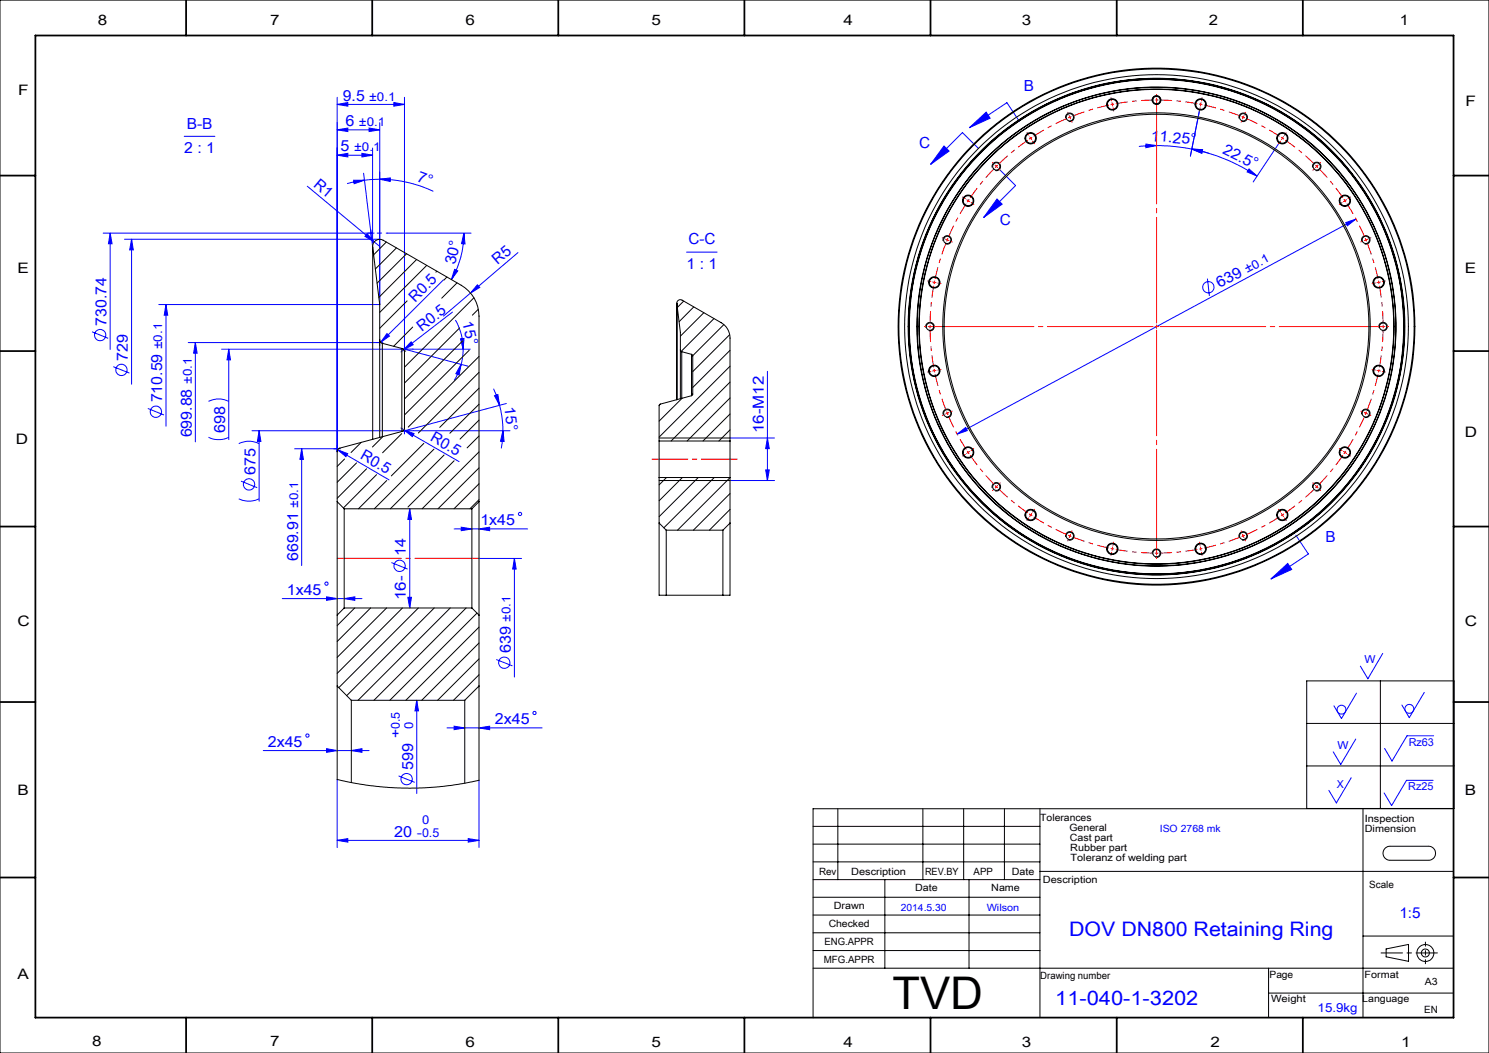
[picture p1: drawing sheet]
<svg xmlns="http://www.w3.org/2000/svg" width="420mm" height="297mm" viewBox="0 0 420 297" stroke-linecap="round" stroke-linejoin="round" font-family="sans-serif">
<g fill="none" stroke="#00f" stroke-width=".28">
<path d="M52 38.4h8.6M95.1 29.5l3-.6v1zM95.1 36.6l3-.5v1zM95.1 27.4v100.2M95.1 29.5h19M95.1 36.6h12M104.1 36.1l3 .5-3 .5zM107.1 34.6v51.3h-62.3M111.1 28.9l3 .6-3 .4zM114.1 27.4v72.1M273.4 36l4.8-4.4 1.1 1.7zM287.5 34.3l-3.5-5.3-10.6 7"/>
<path d="M338.3 31.3l-2.5 12.7M86.7 52.5l18.9 15.7M95.1 43.8l3-.6v1.1zM95.1 43.8h10M99.8 50.8h3l-2.9 1zM102.1 43.2l3 .6-3 .5zM102.6 48.9l2.5 20.8M102.8 50.8l-4.9 1M105.1 41.8v27.7M107.1 50.5l3-.3v1zM107.1 50.5l-4.3 .3M107.1 50.5a35.8 35.8 0 0 1 15.1 3.5"/>
<path d="M266.3 41.2l1.4 1.4-5.2 3.8zM276 41.9l-4.5-4.5-9 9M281.2 56.1l1.5 1.5-5.2 3.7zM282 47.9l4.5 4.4-9 9M323.2 40.6l3 .5-3 .6zM326.2 41.1l5.6 .3 4.4 .6M326.2 41.1l-5 .2M336.2 42l3 .2-.2 1zM336.2 42a51.5 51.5 0 0 1 18.4 7.7M336.2 42l4.8 1.2M352.3 47.7l2.3 2-2.8-1.2zM360.6 40.6l-7.1 10.7"/>
<path d="M29.1 65.8h76.5M31.1 65.8l.5 3h-1zM31.1 65.8v32.8M35.1 67.5h72M37.1 67.5l.5 3h-1zM37.1 67.5v40.9M103.6 65.9l2 2.3-2.7-1.5zM104.6 64.8v1.9M105.6 68.2l1.5 1.3M109.4 65.8h23.5M125.1 78.9l-17.7 17.7M128.2 76l.9 .4-1.8 2.5z"/>
<path d="M130.8 65.8l.4 3-1-.1zM130.8 65.8a25.7 25.7 0 0 1-3.5 13.1M146.1 71.3l-21 17.8M193.6 71.1h8.7M340.6 78.6l.5 4.9M379.6 62.8l2.8-1-2.4 1.9zM382.4 61.8l-112.4 60.6M26 93.6l4.5 1.8M46.8 85.9l.5 3h-1zM46.8 85.9v34.3M55.1 96.6l.5 3h-1zM55.1 96.6v28"/>
<path d="M64.5 98.5l.5 3h-1zM64.5 98.5v25.5M107.1 95.6v2M108.1 96.6h-55M109.1 94.1l.8 .7-2.5 1.8zM113.3 98.3l18.7 5M113.9 98.6l-.8 .7M115.1 98.5h-52.6M116 96.4l.6 .8-2.7 1.4zM116.4 98.5h16.2M127.6 88l-13.7 10.6M128.4 90.3l.9 1.6 .8 2.4 .5 4.2"/>
<path d="M129.9 95.6l1-.1-.3 3zM130.6 98.5v1.6l-.5 2.7M134.7 80.3l.6 .8-2.6 1.6zM32 103.4l4.5 1.8M41.7 115.2l4.5 1.8M58.8 113.2a6.4 6.4 0 0 1 5.7 0M130.1 102.8l-.6 3-.9-.4zM130.1 102.8l-.6 1.8-1.4 2.7M139.2 109.6l1.7 4.7M139.5 111.6l.9-.3 .5 3zM140.9 114.3l.7 3.2 .3 4M142.8 113.8l-29.5 7.9"/>
<path d="M216.5 104.7v30.8M58.8 123.3a6.4 6.4 0 0 0 5.7 0M67.3 125.1a6.5 6.5 0 0 1 5.8 0M68 135.7l4.5 1.8M73.1 121.5l.5 3h-1zM73.1 121.5v19.9M83.1 126.6h13M85.1 126.6l.5 3h-1zM85.1 126.6v32.9M95.2 126.9l2.9 1-.5 .9zM95.2 126.9l14.5 8.5M113.1 120.7l.8 .5"/>
<path d="M113.9 121.2l2.9 1.1-.5 .9zM113.9 121.2l15.6 9M114.1 120.5v2M115.1 121.5h-44M116.7 121.5h27.2M141.9 121.5l.3 3h-1zM141.9 121.5l-.5 5M205.9 123.5h12.6M205.9 135.5h12.6M216 132.5h1l-.5 3zM216.5 123.5l.5 3h-1zM270 122.4l2.4-1.8 .4 .9z"/>
<path d="M67.3 140.7a6.5 6.5 0 0 0 5.8 0M110.4 158.7l4.6 1.8M115.6 143.5l.5 3h-1.1zM115.6 143.5v28M128.1 149.2h20.7M130.1 148.7l3 .5-3 .5zM135.1 149.2l3-.5v1zM135.1 157.5h12M145.1 157.5l.5 3h-1zM145.1 157.5v33.5M365.5 151l3.5 5.2-10.5 7.1M79.6 168.8h22.5"/>
<path d="M92.1 168.3l3 .5-3 .5zM97.1 168.8l3-.5v1zM115 168.5h1.1l-.5 3zM358.5 163.3l4.7-4.4 1.1 1.7zM117.5 197.5l.5 3h-.9zM117.5 197.5v26.3M140 186l4.5 1.8M382.6 195.5l-4.2 7.2-2.1-3.6M390 184.3l-4.2 7.1-2.1-3.5M401.7 195.3l-4.2 7.1-2.1-3.5M74.3 211.7h29.8M92.1 211.2l3 .5-3 .5z"/>
<path d="M95.1 219.8v19.2M99.1 211.7l3-.5v1zM112.4 218.9l4.6 1.8M126.1 205.3h26.8M128.1 204.8l3 .5-3 .5zM135.1 205.3l3-.5v1zM381.1 219.4l-4.2 7.1-2.1-3.6M382.4 208.5l-4.2 7.1-2.1-3.5M404.4 207.5h-7.5l-4.3 7.2-2-3.6M95.1 237l3-.5v1zM95.1 237h40M132.1 236.5l3 .5-3 .5z"/>
<path d="M135.1 220.1v18.9M404.2 220.1h-7.5l-4.2 7.1-2.1-3.5"/>
<circle cx="28.2" cy="94.5" r="1.59"/>
<circle cx="340.9" cy="81" r="1.61"/>
<circle cx="34.2" cy="104.3" r="1.59"/>
<circle cx="44" cy="116.1" r="1.59"/>
<circle cx="70.3" cy="136.6" r="1.59"/>
<circle cx="112.7" cy="159.6" r="1.59"/>
<circle cx="146.7" cy="145" r=".46"/>
<circle cx="92.1" cy="164.6" r=".46"/>
<circle cx="142.3" cy="186.9" r="1.6"/>
<circle cx="397.5" cy="199.9" r="1.26"/>
<circle cx="86.7" cy="207.5" r=".46"/>
<circle cx="114.7" cy="219.7" r="1.59"/>
<circle cx="150.8" cy="201.1" r=".46"/>
<circle cx="378.4" cy="200.2" r="1.25"/>
</g>
<g fill="none" stroke="#000" stroke-width=".28">
<path d="M0 0h420v297h-420zM300.6 33.4a1.2 1.2 0 0 1 1.1-1.5 1.2 1.2 0 0 1 1.3 1.3 1.2 1.2 0 0 1-1.6 1.1M325 28.5a1.2 1.2 0 0 1 1.1-1.5 1.2 1.2 0 0 1 1.3 1.3 1.2 1.2 0 0 1-1.5 1.1M349.5 33.4a1.2 1.2 0 0 1 1.1-1.5 1.2 1.2 0 0 1 1.3 1.3 1.2 1.2 0 0 1-1.6 1.1M279.9 47.2a1.2 1.2 0 0 1 1.1-1.4 1.2 1.2 0 0 1 1.2 1.3 1.2 1.2 0 0 1-1.5 1M370.2 47.2a1.2 1.2 0 0 1 1.1-1.4 1.2 1.2 0 0 1 1.3 1.3 1.2 1.2 0 0 1-1.5 1M266 68a1.2 1.2 0 0 1 1.1-1.5 1.2 1.2 0 0 1 1.3 1.3 1.2 1.2 0 0 1-1.5 1M384.1 68a1.2 1.2 0 0 1 1.1-1.5 1.2 1.2 0 0 1 1.3 1.3 1.2 1.2 0 0 1-1.5 1M261.2 92.4a1.2 1.2 0 0 1 1-1.5 1.2 1.2 0 0 1 1.3 1.3 1.2 1.2 0 0 1-1.5 1.1M388.9 92.4a1.2 1.2 0 0 1 1.1-1.5 1.2 1.2 0 0 1 1.3 1.3 1.2 1.2 0 0 1-1.5 1.1M266 116.9a1.19 1.19 0 0 1 1.1-1.5 1.19 1.19 0 0 1 1.3 1.3 1.19 1.19 0 0 1-1.5 1M384.1 116.9a1.19 1.19 0 0 1 1.1-1.5 1.19 1.19 0 0 1 1.2 1.3 1.19 1.19 0 0 1-1.4 1"/>
<path d="M185.9 135.5h20M185.9 123.5h20M279.9 137.6a1.2 1.2 0 0 1 1-1.5 1.2 1.2 0 0 1 1.3 1.3 1.2 1.2 0 0 1-1.5 1.1M370.2 137.6a1.2 1.2 0 0 1 1.1-1.5 1.2 1.2 0 0 1 1.3 1.3 1.2 1.2 0 0 1-1.5 1.1M300.6 151.5a1.2 1.2 0 0 1 1.1-1.5 1.2 1.2 0 0 1 1.3 1.3 1.2 1.2 0 0 1-1.6 1M325 156.3a1.2 1.2 0 0 1 1.1-1.5 1.2 1.2 0 0 1 1.3 1.3 1.2 1.2 0 0 1-1.5 1.1M349.5 151.5a1.2 1.2 0 0 1 1.1-1.5 1.2 1.2 0 0 1 1.3 1.3 1.2 1.2 0 0 1-1.6 1M368.6 192h41.5v36h-41.5zM389.4 192v36M368.6 204h41.5M368.6 216h41.5M229.3 233.1h64"/>
<path d="M229.3 238.1h64M236.3 228.1v20M260.3 228.1v20M271.8 228.1v20M283.3 228.1v20M293.3 228.1v58.9M384.5 228.1v58.9M390.8 239.1l1.1-.4h11a1.98 1.98 0 0 1 2 2 1.98 1.98 0 0 1-2 1.9h-10.8a1.98 1.98 0 0 1-1.9-1.3 1.98 1.98 0 0 1 .6-2.2zM410 228.1h-180.7v59M229.3 243.1h64M229.3 248.1h64M229.3 253.1h64"/>
<path d="M229.3 258.1h64M249.6 248.1v25M273.3 248.1v25M293.3 245.8h116.7M229.3 263.1h64M229.3 268.1h64M229.3 273.1h180.7M357.8 273.1v13.9M384.5 264h25.5M391 267.6l6.3-1.2v4.7l-6.3-1.2zM357.8 280.1h52.2"/>
<circle cx="402" cy="268.8" r="1.12"/>
<circle cx="402.1" cy="268.8" r="2.4"/>
</g>
<g fill="none" stroke="#f00" stroke-width=".28" stroke-dasharray="30.5 1.3 1.3 1.3" stroke-linecap="butt">
<path d="M301.8 33.1l-.5 .2M301.8 33.1l.4-.2M313.8 29.4l-.5 .1M313.8 29.4l.5-.1M326.2 28.2h-.5M326.2 28.2h.5M338.7 29.4l-.5-.1M338.7 29.4l.5 .1M350.7 33.1l-.5-.2M350.7 33.1l.4 .2M361.7 39l-.4-.3M361.7 39l.4 .3"/>
<path d="M273.1 56.6l-.3 .4M273.1 56.6l.3-.4M281 46.9l-.3 .4M281 46.9l.4-.3M371.4 46.9l-.3-.3M371.4 46.9l.4 .4M379.4 56.6l-.3-.4M379.4 56.6l.2 .4M263.6 79.6l-.1 .5M263.6 79.6l.1-.5M267.2 67.7l-.2 .4M267.2 67.7l.2-.5"/>
<path d="M385.3 67.7l-.2-.5M385.3 67.7l.2 .4M388.9 79.6l-.1-.5M388.9 79.6l.1 .5M262.3 92.1v.5M262.3 92.1v-.5M390.1 92.1v-.5M390.1 92.1v.5M263.6 104.6l.1 .5M263.6 104.6l-.1-.5M267.2 116.6l.2 .4M267.2 116.6l-.2-.5"/>
<path d="M385.3 116.6l.2-.5M385.3 116.6l-.2 .4M388.9 104.6l.1-.5M388.9 104.6l-.1 .5M273.1 127.6l.3 .4M273.1 127.6l-.3-.4M281 137.3l.4 .3M281 137.3l-.3-.4M371.4 137.3l.4-.4M371.4 137.3l-.3 .3M379.4 127.6l.2-.4M379.4 127.6l-.3 .4"/>
<path d="M290.7 145.2l.4 .3M290.7 145.2l-.4-.2M301.8 151.1l.4 .2M301.8 151.1l-.5-.2M313.8 154.8l.5 .1M313.8 154.8l-.5-.1M326.2 156h.5M326.2 156h-.5M338.7 154.8l.5-.1M338.7 154.8l-.5 .1M350.7 151.1l.4-.2M350.7 151.1l-.5 .2"/>
<path d="M361.7 145.2l.4-.2M361.7 145.2l-.4 .3"/>
</g>
<g fill="none" stroke="#f00" stroke-width=".28" stroke-dasharray="30.5 1.3 1.3 1.3" stroke-dashoffset="27.1" stroke-linecap="butt">
<path d="M289.9 39.5l-4.7 3.6-3.4 3.1M300.9 33.5l-5.3 2.5-4 2.4M312.8 29.6l-5.7 1.5-4.4 1.6M325.2 28.2l-5.8 .4-4.7 .6M337.7 29.2l-4.6-.6-5.9-.4M349.8 32.7l-4.5-1.6-5.6-1.5M360.9 38.4l-4-2.4-5.3-2.5M272.6 57.4l-2.4 4.1-2.6 5.2M280.3 47.6l-3.8 4.4-2.8 3.8M370.7 46.2l-3.5-3.1-4.6-3.6M378.8 55.8l-3.5-4.7-3.2-3.5M266.8 68.6l-1.5 4.4-1.5 5.7"/>
<path d="M384.9 66.7l-2.6-5.2-2.4-4.1M388.7 78.7l-1.5-5.7-1.6-4.4M262.3 93.1l.4 5.9 .7 4.6M263.4 80.6l-.7 4.7-.4 5.8M390.1 91.1l-.3-5.8-.7-4.7M263.8 105.6l1.1 4.5 1.9 5.5M267.6 117.5l2.6 5.2 2.4 4.1M385.6 115.6l1.6-4.4 1.5-5.6M389.1 103.6l.7-4.6 .3-5.9M273.7 128.4l3.5 4.7 3.1 3.5M281.8 138l4.3 3.9 3.8 2.8M372.1 136.6l3.2-3.5 3.5-4.7"/>
<path d="M379.9 126.8l2.4-4.1 2.6-5.2M291.6 145.8l4 2.4 5.3 2.6M302.7 151.5l4.4 1.6 5.7 1.5M314.7 155l4.7 .6 5.8 .4M327.2 156l5.9-.4 4.6-.6M339.7 154.6l5.6-1.5 4.5-1.6M351.6 150.8l5.3-2.6 4-2.4M362.6 144.7l4.6-3.6 3.5-3.1"/>
</g>
<path d="M290.4 38.6l.3 .4M290.7 39l-.4 .3M290.7 39l.3 .4M291.1 38.7l-.4 .3" fill="none" stroke="#f00" stroke-width=".28"/>
<path d="M95.1 157.5h40" fill="none" stroke="#f00" stroke-width=".28" stroke-dasharray="30.5 1.3 1.3 1.3" stroke-dashoffset="12.4"/>
<path d="M183.9 129.5h24" fill="none" stroke="#f00" stroke-width=".28" stroke-dasharray="30.5 1.3 1.3 1.3" stroke-dashoffset="20.4"/>
<path d="M389.6 268.8h15.9" fill="none" stroke="#000" stroke-width=".28" stroke-dasharray="30.5 1.3 1.3 1.3" stroke-dashoffset="24.4"/>
<path d="M402.1 265.7v6.1" fill="none" stroke="#000" stroke-width=".28" stroke-dasharray="30.5 1.3 1.3 1.3" stroke-dashoffset="29.3"/>
<g fill="none" stroke="#000" stroke-width=".5">
<path d="M10 10h400v277h-400zM52.5 0v10M105 0v10M157.5 0v10M210 0v10M262.5 0v10M315 0v10M367.5 0v10M0 49.5h10M410 49.5h10M0 99h10M410 99h10"/>
<path d="M0 148.5h10M410 148.5h10M0 198h10M410 198h10M0 247.5h10M410 247.5h10M52.5 287v10M105 287v10M157.5 287v10M210 287v10M262.5 287v10M315 287v10"/>
<path d="M367.5 287v10"/>
</g>
<path d="M114.1 98.5h2.3M114.1 121.5h2.6" fill="none" stroke="#00f" stroke-width=".28" stroke-dasharray="30.5 1.3 1.3 1.3"/>
<path d="M104.6 65.7h4.8" fill="none" stroke="#00f" stroke-width=".28" stroke-dasharray="30.5 1.3 1.3 1.3" stroke-dashoffset="30"/>
<g fill="none" stroke="#f00" stroke-width=".28" stroke-dasharray="30.5 1.3 1.3 1.3">
<path d="M290.2 38.1l-.5-.7M291.3 39.8l.5 .8M301.4 32.1l-.2-.4M301.8 33.1l-.2-.5M301.8 33.1l.2 .4M302.2 34l.2 .5M313.6 28.5l-.2-.9M313.8 29.4l-.1-.5M313.8 29.4l.1 .5M314 30.4l.1 .9M326.2 28.2v-.5M326.2 28.2v.5"/>
<path d="M326.2 27.2v-.5M326.2 29.2v.5M338.5 30.4l-.2 .9M338.7 29.4l.1-.5M338.7 29.4l-.1 .5M338.9 28.5l.2-.9M350.3 34l-.2 .5M350.7 33.1l.2-.5M350.7 33.1l-.2 .4M351.1 32.1l.2-.4M361.2 39.8l-.5 .8M361.7 39l.3-.4"/>
<path d="M361.7 39l-.2 .4M362.3 38.1l.5-.7M272.3 56l-.8-.5M273.1 56.6l-.4-.3M273.1 56.6l.4 .3M273.9 57.2l.8 .5M280.3 46.2l-.3-.4M281 46.9l-.3-.3M281 46.9l.4 .4M281.8 47.6l.3 .4M370.7 47.6l-.4 .4M371.4 46.9l.4-.3"/>
<path d="M371.4 46.9l-.3 .4M372.1 46.2l.4-.4M378.5 57.2l-.7 .5M379.4 56.6l.4-.3M379.4 56.6l-.5 .3M380.2 56l.7-.5M262.6 79.4l-.9-.1M263.6 79.6l-.5-.1M263.6 79.6l.4 .1M264.5 79.8l.9 .2M266.3 67.3l-.5-.2M267.2 67.7l-.5-.2"/>
<path d="M267.2 67.7l.5 .1M268.1 68l.5 .2M384.3 68l-.4 .2M385.3 67.7l.4-.2M385.3 67.7l-.5 .1M386.2 67.3l.5-.2M387.9 79.8l-.9 .2M388.9 79.6l.5-.1M388.9 79.6l-.5 .1M389.9 79.4l.9-.1M261.3 92.1h-.5M262.3 92.1h-.5"/>
<path d="M262.3 92.1h.5M263.3 92.1h.6M326.2 92.1v-.5M326.2 92.1h-.5M326.2 92.1v.5M326.2 92.1h.5M389.1 92.1h-.5M390.1 92.1h.5M390.1 92.1h-.5M391.1 92.1h.6M262.6 104.8l-.9 .1M263.6 104.6l-.5 .1"/>
<path d="M263.6 104.6l.4-.1M264.5 104.4l.9-.2M266.3 116.9l-.5 .2M267.2 116.6l-.5 .2M267.2 116.6l.5-.2M268.1 116.2l.5-.2M384.3 116.2l-.4-.2M385.3 116.6l.4 .2M385.3 116.6l-.5-.2M386.2 116.9l.5 .2M387.9 104.4l-.9-.2M388.9 104.6l.5 .1"/>
<path d="M388.9 104.6l-.5-.1M389.9 104.8l.9 .1M272.3 128.2l-.8 .5M273.1 127.6l-.4 .3M273.1 127.6l.4-.3M273.9 127.1l.8-.5M280.3 138l-.3 .4M281 137.3l-.3 .3M281 137.3l.4-.4M281.8 136.6l.3-.4M370.7 136.6l-.4-.4M371.4 137.3l.4 .3"/>
<path d="M371.4 137.3l-.3-.4M372.1 138l.4 .4M378.5 127.1l-.7-.5M379.4 127.6l.4 .3M379.4 127.6l-.5-.3M380.2 128.2l.7 .5M290.2 146.1l-.5 .7M290.7 145.2l-.2 .5M290.7 145.2l.3-.4M291.3 144.4l.5-.7M301.4 152.1l-.2 .5M301.8 151.1l-.2 .5"/>
<path d="M301.8 151.1l.2-.4M302.2 150.2l.2-.5M313.6 155.8l-.2 .8M313.8 154.8l-.1 .5M313.8 154.8l.1-.5M314 153.8l.1-.9M326.2 156v.5M326.2 156v-.5M326.2 157v.5M326.2 155v-.5M338.5 153.8l-.2-.9M338.7 154.8l.1 .5"/>
<path d="M338.7 154.8l-.1-.5M338.9 155.8l.2 .8M350.3 150.2l-.2-.5M350.7 151.1l.2 .5M350.7 151.1l-.2-.4M351.1 152.1l.2 .5M361.2 144.4l-.5-.7M361.7 145.2l.3 .5M361.7 145.2l-.2-.4M362.3 146.1l.5 .7"/>
</g>
<path d="M325.2 92.1h-63.4M326.2 91.1v-63.4M326.2 93.1v63.4M327.2 92.1h63.4" fill="none" stroke="#f00" stroke-width=".28" stroke-dasharray="30.5 1.3 1.3 1.3" stroke-dashoffset=".7"/>
<g fill="#00f">
<path d="M31.1 65.8l.5 3h-1z"/>
<path d="M103.6 65.9l2 2.3-2.7-1.5z"/>
<path d="M116 96.4l.6 .8-2.7 1.4z"/>
<path d="M134.7 80.3l.6 .8-2.6 1.6z"/>
<path d="M109.1 94.1l.8 .7-2.5 1.8z"/>
<path d="M145.1 157.5l.5 3h-1z"/>
<path d="M95.2 126.9l2.9 1-.5 .9z"/>
<path d="M113.9 121.2l2.9 1.1-.5 .9z"/>
<path d="M266.3 41.2l1.4 1.4-5.2 3.8zM281.2 56.1l1.5 1.5-5.2 3.7z"/>
<path d="M273.4 36l4.8-4.4 1.1 1.7zM358.5 163.3l4.7-4.4 1.1 1.7z"/>
<path d="M141.9 121.5l.3 3h-1zM139.5 111.6l.9-.3 .5 3z"/>
<path d="M130.1 102.8l-.6 3-.9-.4zM129.9 95.6l1-.1-.3 3z"/>
<path d="M128.2 76l.9 .4-1.8 2.5zM130.8 65.8l.4 3-1-.1z"/>
<path d="M55.1 96.6l.5 3h-1zM64.5 98.5l.5 3h-1zM73.1 121.5l.5 3h-1zM85.1 126.6l.5 3h-1z"/>
<path d="M352.3 47.7l2.3 2-2.8-1.2zM336.2 42l3 .2-.2 1z"/>
<path d="M107.1 50.5l3-.3v1zM99.8 50.8h3l-2.9 1z"/>
<path d="M336.2 42l3 .2-.2 1zM323.2 40.6l3 .5-3 .6z"/>
<path d="M95.1 237l3-.5v1zM132.1 236.5l3 .5-3 .5z"/>
<path d="M95.1 29.5l3-.6v1zM111.1 28.9l3 .6-3 .4z"/>
<path d="M95.1 36.6l3-.5v1zM104.1 36.1l3 .5-3 .5zM95.1 43.8l3-.6v1.1zM102.1 43.2l3 .6-3 .5z"/>
<path d="M135.1 205.3l3-.5v1zM128.1 204.8l3 .5-3 .5zM99.1 211.7l3-.5v1zM92.1 211.2l3 .5-3 .5z"/>
<path d="M130.1 148.7l3 .5-3 .5zM135.1 149.2l3-.5v1z"/>
<path d="M97.1 168.8l3-.5v1zM92.1 168.3l3 .5-3 .5z"/>
<path d="M270 122.4l2.8-.9-.4-.9zM379.6 62.8l.4 .9 2.4-1.9z"/>
<path d="M216.5 123.5l.5 3h-1zM216 132.5h1l-.5 3z"/>
<path d="M115.6 143.5l.5 3h-1.1zM115 168.5h1.1l-.5 3z"/>
<path d="M46.8 85.9l.5 3h-1zM37.1 67.5l.5 3h-1zM117.5 197.5l.5 3h-.9z"/>
</g>
<g fill="none" stroke="#000" stroke-width=".28">
<path d="M105.1 69.7a1.99 1.99 0 0 1 .9-1.9 1.99 1.99 0 0 1 2.1 0l22 12.7a10 10 0 0 1 5 8.6v52.4M105.1 69.7v54.2M105.1 69.7l2 16.2v9.9M109 68.3l-3.6 3.6M111.8 69.9l-5.9 6M114.7 71.6l-8.3 8.3M117.5 73.2l-10.6 10.7M120.4 74.9l-13.3 13.2M123.2 76.5l-.3 .3M126 78.1l-.8 .9M128.9 79.8l-4.3 4.3M107.1 95.8l.1 .5 .6 .5"/>
<path d="M107.1 95.8v27.6M107.8 96.8v26.4M107.8 96.8l5.5 1.5M113.3 98.3l.5 .2 .3 .6v21.6a1.01 1.01 0 0 1-.8 1M113.3 98.3v23.4M114.2 99h.1M114.8 84.9l-7.7 7.7M116.4 92.2l-5.4 5.5M129.6 92.5l-15.5 15.6M130.6 96.1l-16.5 16.4M132.4 98.8l-18.3 18.2M133.7 84l-19.6 19.6"/>
<path d="M134.9 87.2l-1.7 1.7M190.9 85.5v27.2v-27M190.9 85.7a.99 .99 0 0 1 .5-1 .99 .99 0 0 1 1 0l11 6.3a5 5 0 0 1 2.5 4.4v29M190.9 85.7l1 8v5M191.9 98.7l.4 .5M191.9 98.7v13.8M192.3 99.2v13.2M192.3 99.2l2.8 .7M192.9 84.9l-1.8 1.8M195.1 99.9l.3 .4v10.9l-.3 .4M195.1 99.9v11.7M195.7 86.6l-4.1 4.1"/>
<path d="M198.5 88.2l-6.6 6.6M201.4 89.8l-9.3 9.3M204.2 91.5l-8.8 8.8M205.8 94.4l-10.4 10.4M205.9 98.8l-10.5 10.5M135.1 100.5l-20 20M135.1 105l-17.1 17.1M135.1 109.5l-11.1 11M135.1 118.5l-5.3 5.4M135.1 114l-8.2 8.2M186.2 114l-.3 .3M186.3 114l-.4 .4v10"/>
<path d="M192.4 112.4l-6.5 6.4M195.1 111.6l-8.8 2.4M205.9 116.8l-7.6 7.6M205.9 103.3l-20 20M205.9 107.8l-16.6 16.6M205.9 112.3l-12.1 12.1M97.2 129.5l-2.1 2M100.6 130.6l-5.5 5.4M101.9 124.8l-2.9 2.8M103.4 132.2l-8.3 8.3M106.2 133.9l-9.3 9.4M108 123.1l-2.9 3"/>
<path d="M109.1 135.5l-8 8M113.3 122.3l-5.4 5.4M113.3 121.7l-17.6 4.7-.4 .3-.2 .5v14.3M119.6 125.1l-9.2 9.1M122.4 126.7l-16.8 16.8M125.3 128.3l-15.2 15.2M128.1 130l-13 13M135.1 123l-3.3 3.3M135.1 127.5l-16 16M135.1 132l-11.6 11.5M135.1 136.5l-7 7M185.9 124.4v10.3"/>
<path d="M185.9 124.4h20M185.9 134.7v12.8M185.9 134.7h20M188 134.7l-2.1 2.1M192.5 134.7l-6.6 6.5M197 134.7l-11.1 11M201.5 134.7l-14.2 14.2M205.9 121.2l-3.1 3.2M205.9 134.7l-14.8 14.8M205.9 139.2l-10.3 10.3M205.9 124.4v10.3M205.9 134.7v12.8"/>
<path d="M95.1 141.5v32M95.1 141.5l2 2M97.1 143.5v28M97.1 143.5h36M133.1 143.5v28M135.1 141.5v32M135.1 141.5l-2 2M135.1 140.9l-2.6 2.6M185.9 147.5v20.4h20v-20.4M185.9 147.5l2 2M187.9 149.5v18.4M187.9 149.5h16"/>
<path d="M203.9 149.5v18.4M205.9 143.7l-5.8 5.8M205.9 147.5l-2 2M95.1 173.5v20M97.1 171.5l-2 2M97.1 171.5h36M100 171.5l-4.9 5M104.5 171.5l-9.4 9.4M109 171.5l-13.9 13.9M113.5 171.5l-18.4 18.4M118 171.5l-22.4 22.5M122.5 171.5l-24.7 24.7"/>
<path d="M127 171.5l-26 26M131.5 171.5l-26 26M133.1 171.5l2 2M134.5 172.9l-24.5 24.6M135.1 173.5v20M135.1 176.9l-20.6 20.6M95.1 193.5v26.3l4.5 1 5.2 .8 5.3 .5 5.2 .2 9.5-.5 4.7-.6 5.6-1.1v-26.6M95.1 193.5l4 4M99.1 197.5v23.2M99.1 197.5h32M131.1 197.5v23.4M135.1 193.5l-4 4"/>
<path d="M135.1 181.4l-16.1 16.1M135.1 185.8l-11.7 11.7M135.1 190.3l-7.2 7.2"/>
<circle cx="290.7" cy="39" r="1.6"/>
<circle cx="290.7" cy="39" r="1.4"/>
<circle cx="301.8" cy="33.1" r="1.03"/>
<circle cx="313.7" cy="29.5" r="1.59"/>
<circle cx="313.7" cy="29.5" r="1.4"/>
<circle cx="326.2" cy="28.2" r="1.23"/>
<circle cx="326.2" cy="28.2" r="1.03"/>
<circle cx="338.7" cy="29.5" r="1.59"/>
<circle cx="338.7" cy="29.5" r="1.4"/>
<circle cx="350.7" cy="33.1" r="1.03"/>
<circle cx="361.7" cy="39" r="1.6"/>
<circle cx="361.7" cy="39" r="1.4"/>
<circle cx="273.1" cy="56.6" r="1.41"/>
<circle cx="273.1" cy="56.6" r="1.6"/>
<circle cx="281" cy="46.9" r="1.02"/>
<circle cx="371.4" cy="46.9" r="1.03"/>
<circle cx="379.3" cy="56.6" r="1.41"/>
<circle cx="379.4" cy="56.6" r="1.6"/>
<circle cx="263.5" cy="79.7" r="1.6"/>
<circle cx="263.5" cy="79.7" r="1.4"/>
<circle cx="267.2" cy="67.7" r="1.04"/>
<circle cx="385.2" cy="67.6" r="1.02"/>
<circle cx="388.9" cy="79.7" r="1.6"/>
<circle cx="388.9" cy="79.7" r="1.4"/>
<circle cx="262.3" cy="92.1" r="1.04"/>
<circle cx="326.2" cy="92.1" r="67.6"/>
<circle cx="326.2" cy="92.1" r="72.9"/>
<circle cx="326.2" cy="92.1" r="67.5"/>
<circle cx="326.2" cy="92.1" r="69.8"/>
<circle cx="326.2" cy="92.1" r="66.9"/>
<circle cx="326.2" cy="92.1" r="71.1"/>
<circle cx="326.2" cy="92.1" r="59.9"/>
<circle cx="326.2" cy="92.1" r="72.7"/>
<circle cx="326.2" cy="92.1" r="70.1"/>
<circle cx="326.2" cy="92.1" r="60.3"/>
<circle cx="326.2" cy="92.1" r="69.7"/>
<circle cx="326.2" cy="92.1" r="70"/>
<circle cx="326.2" cy="92.1" r="67"/>
<circle cx="390.1" cy="92.1" r="1.04"/>
<circle cx="263.5" cy="104.6" r="1.59"/>
<circle cx="263.5" cy="104.6" r="1.4"/>
<circle cx="267.2" cy="116.6" r="1.03"/>
<circle cx="385.3" cy="116.6" r="1.02"/>
<circle cx="388.9" cy="104.6" r="1.59"/>
<circle cx="388.9" cy="104.6" r="1.4"/>
<circle cx="273.1" cy="127.6" r="1.41"/>
<circle cx="273.1" cy="127.6" r="1.59"/>
<circle cx="281" cy="137.3" r="1.03"/>
<circle cx="371.4" cy="137.3" r="1.01"/>
<circle cx="379.3" cy="127.6" r="1.41"/>
<circle cx="379.3" cy="127.6" r="1.59"/>
<circle cx="290.7" cy="145.3" r="1.39"/>
<circle cx="290.7" cy="145.2" r="1.6"/>
<circle cx="301.8" cy="151.2" r="1.03"/>
<circle cx="313.7" cy="154.8" r="1.6"/>
<circle cx="313.7" cy="154.8" r="1.4"/>
<circle cx="326.2" cy="156" r="1.03"/>
<circle cx="338.7" cy="154.8" r="1.6"/>
<circle cx="338.7" cy="154.8" r="1.4"/>
<circle cx="350.7" cy="151.2" r="1.03"/>
<circle cx="361.7" cy="145.3" r="1.39"/>
<circle cx="361.7" cy="145.2" r="1.6"/>
</g>
<text font-size="12.7" x="251.7" y="284.5">TVD</text>
<g font-size="5.6" fill="#00f">
<text x="301.6" y="263.9">DOV DN800 Retaining Ring</text>
<text x="297.7" y="283.5">11-040-1-3202</text>
</g>
<g font-size="4.3" fill="#00f">
<text x="96.7" y="28.4">9.5</text>
<text x="288.8" y="25.6">B</text>
<text x="97.5" y="35.6">6</text>
<text x="52.7" y="36.3">B-B</text>
<text x="259.2" y="41.8">C</text>
<text x="324.5" y="39.6" transform="rotate(5 324.5 39.6)">11.25°</text>
<text x="52" y="43.2">2 : 1</text>
<text x="96.1" y="42.7">5</text>
<text x="344.6" y="43.1" transform="rotate(26 344.6 43.1)">22.5°</text>
<text x="88.2" y="52.5" transform="rotate(40 88.2 52.5)">R1</text>
<text x="117.4" y="51" transform="rotate(20 117.4 51)">7°</text>
<text x="282.1" y="63.3">C</text>
<text x="194.2" y="68.9">C-C</text>
<text x="128.4" y="74.8" transform="rotate(-77 128.4 74.8)">30°</text>
<text x="140.4" y="74.8" transform="rotate(-40 140.4 74.8)">R5</text>
<text x="193.7" y="75.8">1 : 1</text>
<text x="344" y="81.3" transform="rotate(-28 344 81.3)">639</text>
<text x="117.1" y="85.4" transform="rotate(-45 117.1 85.4)">R0.5</text>
<text x="30.1" y="91.9" transform="rotate(-90 30.1 91.9)">730.74</text>
<text x="119" y="93.5" transform="rotate(-38 119 93.5)">R0.5</text>
<text x="130.3" y="90.9" transform="rotate(76 130.3 90.9)">15°</text>
<text x="36.1" y="101.7" transform="rotate(-90 36.1 101.7)">729</text>
<text x="45.8" y="113.5" transform="rotate(-90 45.8 113.5)">710.59</text>
<text x="142.3" y="114.7" transform="rotate(83 142.3 114.7)">15°</text>
<text x="54.1" y="123.4" transform="rotate(-90 54.1 123.4)">699.88</text>
<text x="63.5" y="122.1" transform="rotate(-90 63.5 122.1)">698</text>
<text x="121.1" y="124.2" transform="rotate(30 121.1 124.2)">R0.5</text>
<text x="215.5" y="122.1" transform="rotate(-90 215.5 122.1)">16-M12</text>
<text x="101.4" y="129.3" transform="rotate(30 101.4 129.3)">R0.5</text>
<text x="72.1" y="134" transform="rotate(-90 72.1 134)">675</text>
<text x="135.5" y="148.1">1x45</text>
<text x="373.8" y="152.9">B</text>
<text x="84.1" y="158.3" transform="rotate(-90 84.1 158.3)">669.91</text>
<text x="114.5" y="157" transform="rotate(-90 114.5 157)">14</text>
<text x="80.9" y="167.8">1x45</text>
<text x="114.5" y="169.2" transform="rotate(-90 114.5 169.2)">16-</text>
<text x="144.1" y="184.3" transform="rotate(-90 144.1 184.3)">639</text>
<text x="139.6" y="204.2">2x45</text>
<text x="75.5" y="210.6">2x45</text>
<text x="116.5" y="217.1" transform="rotate(-90 116.5 217.1)">599</text>
<text x="111.2" y="236">20</text>
</g>
<text font-size="4.2" fill="#00f" x="394.7" y="258.9">1:5</text>
<g font-size="4.1">
<text x="27.6" y="7">8</text>
<text x="76.2" y="7">7</text>
<text x="131.3" y="7">6</text>
<text x="183.8" y="7">5</text>
<text x="237.9" y="7">4</text>
<text x="288.3" y="7">3</text>
<text x="340.9" y="7">2</text>
<text x="394.8" y="7">1</text>
<text x="5.1" y="26.7">F</text>
<text x="413.4" y="30">F</text>
<text x="4.9" y="77">E</text>
<text x="413.2" y="77">E</text>
<text x="4.4" y="125.3">D</text>
<text x="413.2" y="123.3">D</text>
<text x="4.9" y="176.5">C</text>
<text x="413.2" y="176.5">C</text>
<text x="4.9" y="224.3">B</text>
<text x="413.2" y="224.3">B</text>
<text x="4.9" y="276.1">A</text>
<text x="26" y="295.1">8</text>
<text x="76.2" y="295.1">7</text>
<text x="131.3" y="295.3">6</text>
<text x="183.8" y="295.3">5</text>
<text x="237.9" y="295.3">4</text>
<text x="288.3" y="295.3">3</text>
<text x="341.5" y="295.3">2</text>
<text x="395.2" y="295.3">1</text>
</g>
<text font-size="3.5" fill="#00f" x="371.7" y="285.3">15.9kg</text>
<g font-size="3.4" fill="#00f">
<text x="104.1" y="28.4">±0.1</text>
<text x="101.3" y="35.6">±0.1</text>
<text x="99.9" y="42.7">±0.1</text>
<text x="351.8" y="77.1" transform="rotate(-28 351.8 77.1)">±0.1</text>
<text x="45.8" y="98.5" transform="rotate(-90 45.8 98.5)">±0.1</text>
<text x="54.1" y="108.4" transform="rotate(-90 54.1 108.4)">±0.1</text>
<text x="84.1" y="143.3" transform="rotate(-90 84.1 143.3)">±0.1</text>
<text x="144" y="175.4" transform="rotate(-90 144 175.4)">±0.1</text>
<text x="112.8" y="208.3" transform="rotate(-90 112.8 208.3)">+0.5</text>
<text x="116.5" y="205.7" transform="rotate(-90 116.5 205.7)">0</text>
<text x="119" y="232.3">0</text>
<text x="117.5" y="236">-0.5</text>
</g>
<g font-size="3.1" fill="#00f">
<text x="384.9" y="187.1">W</text>
<text x="377.2" y="211.3">W</text>
<text x="397.4" y="210.4">Rz63</text>
<text x="377.1" y="222.2">X</text>
<text x="397.2" y="222.9">Rz25</text>
</g>
<g font-size="2.8">
<text x="293.4" y="231.6">Tolerances</text>
<text x="385" y="231.9">Inspection</text>
<text x="301.7" y="234.4">General</text>
<text x="301.8" y="237.2">Cast part</text>
<text x="385" y="234.7">Dimension</text>
<text x="301.9" y="240">Rubber part</text>
<text x="302" y="242.9">Toleranz of welding part</text>
<text x="231" y="246.9">Rev</text>
<text x="240.1" y="246.9">Description</text>
<text x="258.1" y="251.3">Date</text>
<text x="260.9" y="246.9">REV.BY</text>
<text x="274.6" y="246.9">APP</text>
<text x="279.6" y="251.3">Name</text>
<text x="285.4" y="246.9">Date</text>
<text x="294.2" y="249.2">Description</text>
<text x="386.2" y="250.4">Scale</text>
<text x="235.2" y="256.3">Drawn</text>
<text x="233.7" y="261.4">Checked</text>
<text x="232.6" y="266.7">ENG.APPR</text>
<text x="232.4" y="271.6">MFG.APPR</text>
<text x="358.1" y="275.8">Page</text>
<text x="384.9" y="275.8">Format</text>
<text x="293.4" y="276.3">Drawing number</text>
<text x="401.9" y="277.7">A3</text>
<text x="358.5" y="282.7">Weight</text>
<text x="384.3" y="282.7">Language</text>
<text x="401.7" y="285.7">EN</text>
</g>
<g font-size="2.8" fill="#00f">
<text x="327.1" y="234.8">ISO 2768 mk</text>
<text x="254.1" y="257">2014.5.30</text>
<text x="278.3" y="257">Wilson</text>
</g>
</svg>
